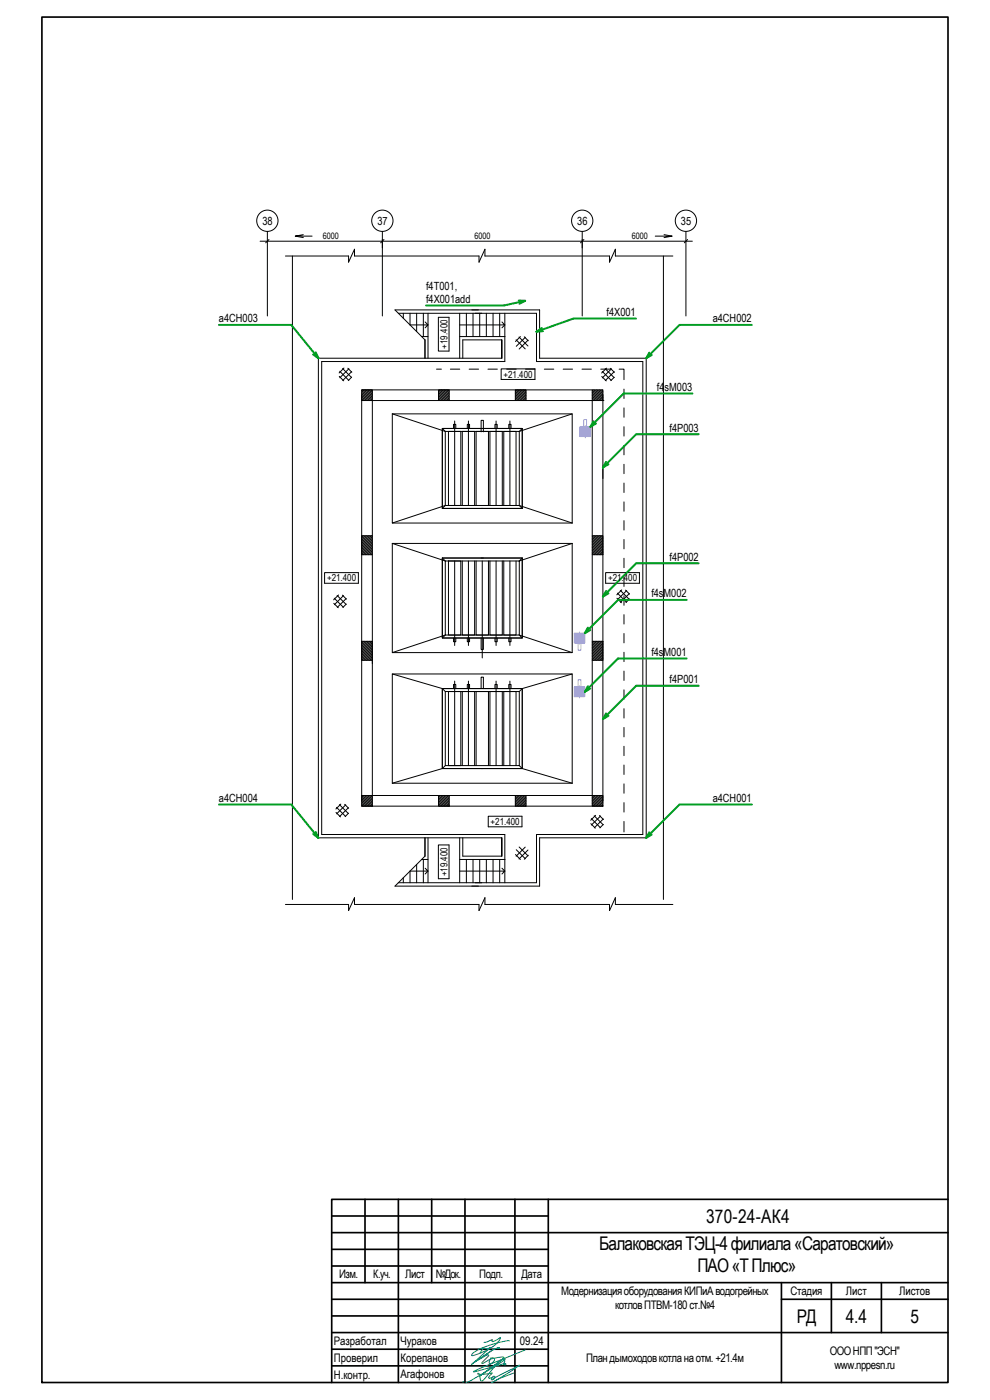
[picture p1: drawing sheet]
<svg xmlns="http://www.w3.org/2000/svg" width="297mm" height="420mm" viewBox="0 0 297 420" stroke-linecap="round" stroke-linejoin="round" font-family="sans-serif">
<g fill="none" stroke="#000" stroke-width=".5">
<path d="M12.6 5.1h271.8v409.8h-271.8zM109.5 359.9v25M119.5 359.9v55M129.5 359.9v25M139.5 359.9v55M154.5 359.9v55M164.5 359.9v55M284.4 359.9h-184.9v55M99.5 364.9h65M99.5 374.9h65M99.5 379.9h65M99.5 369.9h184.9"/>
<path d="M99.5 389.9h65M99.5 399.9h184.9M99.5 394.9h65M99.5 384.9h184.9M234.5 389.9h49.9M234.5 384.9v30M249.4 384.9v15M264.5 384.9v15M99.5 409.9h65M99.5 404.9h65"/>
</g>
<path d="M139 414.6l-.1 .3M147.6 414.9l4.9-2.8 3.4-2.4-5.5 2.8a3.8 3.8 0 0 1-2.6 1 .36 .36 0 0 1 .3-.5 .36 .36 0 0 1 .4 .5 .6 .6 0 0 1-.4 .6 .6 .6 0 0 1-.7-.3l.3-.4-1 .2a1.83 1.83 0 0 1 1-1.5h-.1a7.5 7.5 0 0 1-4.3 .1l.2-.1a1.22 1.22 0 0 1 .6 1.5 .56 .56 0 0 0 .2 .8 .56 .56 0 0 0 .8-.2l1.4-1.7a15.5 15.5 0 0 1 4.8-4.7h.2l.1 .2-3.4 2.3-6.8 4-1.7 .6M152.8 402.4a24.8 24.8 0 0 0-11 3.7l-.3 .7a14.6 14.6 0 0 0 8.4-4.7l.2-.7-2.1 1.2a.32 .32 0 0 1-.4-.2 .32 .32 0 0 1 .1-.4l-1.5 .7-1 .2M154.3 412l-3.8 1.4-3 1.5M157.5 405.2l-13.4 5.4-2.1 1.1 9.7-2.4 .1 .2-.3 .2-.4-.4 .3-.6a.46 .46 0 0 0-.1-.6 .46 .46 0 0 0-.5 0l-7 5 7.4-5.7-.6-.2-3.4 .6a.63 .63 0 0 1 1-.1 .63 .63 0 0 1-.1 1l-1.1 .6-.3-.4 .3-1-2.4 1.3v-.2l2-2.1-.2-.3-3.9 2.1 5.4-3.6 1.9-.6-1.9 .6-6.4 4.4 5.7-5.1-1.2 .4-.9-.3-1.1 1.6" fill="none" stroke="#008080" stroke-width=".3"/>
<g fill="none" stroke="#000" stroke-width=".3">
<path d="M78 72.4h129.7M80.2 69.4v25.4M80.7 71.9l-1 1M85.6 76.8h19v1.9l1.8-3.9v2h37.3v1.9l1.8-3.9v2h37.4v1.9l1.7-3.9v2h17.3M87.7 76.8v193.1M88.6 70.9l2.4 .4M91 70.4l-2.4 .5h5M114.7 69.4v25.4M115.2 71.9l-1 1M174.7 69.4v25.4M175.2 71.9l-1 1M196.6 70.9h5l-2.4 .4"/>
<path d="M199.1 76.8v193.1M199.2 70.4l2.4 .5M205.8 69.4v25.4M206.3 71.9l-1 1M119.5 94h41.5v14.5h31.9v141.9h-31.9v14.5h-41.5M121 94v1.5M123 94v3.5h5.4l-.8 .9M125 94v5.5M127 94v7M127.6 96.6l.8 .9M128.4 94v13.5M131.5 95.2h3.2v10.2h-3.2z"/>
<path d="M137.9 94v13.5M139.9 94v7M141.9 94v7M143.9 94v7M145.9 94v7M147.9 94v7M149.9 94v7M150.6 96.6l.9 .9h-13.6M151.5 94v14.5h-55v141.9h55v14.5M151.5 97.5l-.9 .9M101.8 112.9l1.3 1.4M101.9 111.4l2.7 2.8"/>
<path d="M102.8 110.6l2.7 2.7M103.2 110.4l-1.5 1.5M104.4 110.5l1.2 1.2M104.7 110.7l-2.7 2.7M105.5 113.2l-1 1M105.5 111.5l-2.7 2.7M108.5 117h3.2v3.2h-3.2zM108.5 117h69.2M108.5 118.5v121.9M108.8 117l-.3 .3M109.3 117l-.8 .8M109.7 117l-1.2 1.2"/>
<path d="M110.2 117l-1.7 1.7M110.7 117l-2.2 2.1M111.1 117l-2.6 2.6M111.6 117l-3.1 3.1M111.7 117.3l-2.8 2.9M111.7 117.8l-2.4 2.4M111.7 118.3l-1.9 1.9M111.7 118.7l-1.4 1.5M111.7 119.2l-1 1M111.7 119.7l-.5 .5M126.5 101h1.9M127.5 107.5v-5.5l-9-9h43.4v14.5h32v143.9h-32v14.5h-43.4l9-9v-5.5"/>
<path d="M131 110.8h1.4M131.6 117h3.2v3.2h-3.2zM132 117l-.4 .5M132.5 117l-.9 .9M133 117l-1.4 1.4M133.4 117l-1.8 1.9M133.9 117l-2.3 2.3M134.4 117l-2.8 2.8M134.8 117.1l-3.2 3.1M134.8 117.5l-2.7 2.7M134.8 118l-2.3 2.2M134.8 118.4l-1.8 1.8"/>
<path d="M134.8 118.9l-1.3 1.3M134.8 119.4l-.9 .8M134.8 119.8l-.4 .4M135.1 110.8h2.8M137.9 101h13.6M140.8 110.8h2.8M146.4 110.8h2.8M150.4 110.7h10.1v3.2h-10.1zM150.6 107.5h-55.1v143.9h55.1M150.6 107.5v-5.5v5.5M150.6 102h-11.7v5.5M152 110.8h2.9"/>
<path d="M154.6 117h3.2v3.2h-3.2zM154.8 117l-.2 .2M154.9 102l2.7 2.7M155.3 117l-.7 .6M155.7 101.2l2.7 2.6M155.7 117l-1.1 1.1M156.1 101l-1.4 1.5M156.2 117l-1.6 1.6M156.7 117l-2.1 2M157.1 117l-2.5 2.5M157.3 101.1l1.2 1.2M157.6 117l-3 3"/>
<path d="M157.6 101.2l-2.7 2.7M157.7 110.8h2.8M157.8 117.2l-2.9 3M157.8 117.7l-2.5 2.5M157.8 118.2l-2 2M157.8 118.6l-1.5 1.6M157.8 119.1l-1.1 1.1M157.8 119.5l-.6 .7M158.4 102.1l-2.6 2.7M163.3 110.8h2.9M169 110.8h2.8M174.6 110.8h2.8"/>
<path d="M177.7 117h3.2v3.2h-3.2zM178 117l-.3 .3M178.5 117l-.8 .8M179 117l-1.3 1.3M179.4 117l-1.7 1.7M179.9 117l-2.2 2.2M180.3 110.8h2.8M180.4 117l-2.7 2.7M180.6 113l1.3 1.3M180.7 111.5l2.7 2.7M180.8 117l-3.1 3.1M180.9 117.4l-2.8 2.8"/>
<path d="M180.9 117.9l-2.3 2.3M180.9 118.3l-1.9 1.9M180.9 118.8l-1.4 1.4M180.9 119.3l-.9 .9M180.9 119.7l-.5 .5M180.9 118.5v121.9M181.6 110.6l2.7 2.7M182 110.5l-1.5 1.5M183.1 110.5l1.2 1.2M183.5 110.7l-2.8 2.7M184.3 111.6l-2.7 2.6M184.3 113.2l-1 1"/>
<path d="M185.8 110.8h1.4v3.1M187.2 116.8v2.8M111.7 120.1l-.1 .1M111.7 120.2h19.9M111.7 120.2v118.5h19.9M117.7 124.2h54v32.8M117.7 124.2v32.8l15.9-5.3-.9 .9M117.7 124.2l15.9 5.3-.9-.9M132.7 128.6h24v24h-24zM133.6 129.5h22.2v22.2h-22.2zM134.6 129.5h3.7v22.2h-3.7zM134.8 120.2h19.8"/>
<path d="M136.1 128.6v-1.2h.7v1.2M136.4 126.3v25.4M140.2 128.6v-1.2h.7v1.2M140.5 126.3v25.4M144.4 129.6v-3.4h.6v3.4M148.5 128.6v-1.2h.7v1.2M148.8 126.3v25.4M152.7 128.6v-1.2h.6v1.2M153 126.3v25.4M157.8 120l-.2 .2M157.8 120.2h19.9v118.5h-19.9l-3.2 3.2M171.7 124.2l-15.9 5.3 .9-.9"/>
<path d="M180.9 120.2h.1M187.2 122.4v2.8M187.2 128.1v2.8M187.2 133.7v2.8M187.2 139.3v2.9M117.7 157h54M138.7 151.7v-22.2h3.7v22.2M142.9 151.7v-22.2h3.7v22.2M144.4 152.6h.6M147 151.7v-22.2h3.7v22.2M151.2 151.7v-22.2h3.6v22.2M155.8 151.7l.9 .9"/>
<path d="M155.8 151.7l15.9 5.3M187.2 145v2.8M187.2 150.6v2.8M187.2 156.3v2.8M97.4 171.9h10.1v3.1h-10.1zM100.3 179.5l2.7 2.7M101.2 178.7l2.6 2.7M101.6 178.6l-1.5 1.4M102.7 178.6l1.2 1.2M103.1 178.8l-2.8 2.7M103.9 179.6l-2.7 2.7M108.5 166.3l.2 .2"/>
<path d="M108.5 165.8l.7 .7M108.5 165.4l1.2 1.1M108.5 164.9l1.6 1.6M108.5 164.4l2.1 2.1M108.5 164l2.5 2.5M108.5 163.5l3 3M108.5 161.2l3.2 3.2M108.5 161.6l3.2 3.2M108.5 162.1l3.2 3.2M108.5 162.6l3.2 3.2M108.5 163l3.2 3.2M108.6 160.8l3.1 3.1"/>
<path d="M109.1 160.8l2.6 2.6M109.5 160.8l2.2 2.2M110 160.8l1.7 1.7M110.5 160.8l1.2 1.2M110.9 160.8l.8 .8M111.4 160.8l.3 .3M111.7 160.8h-3.2v5.7h3.2M117.7 163.1v32.8l15.9-5.3-.9 .9M117.7 163.1l15.9 5.3-.9-.9M117.7 163.1h54M132.7 167.5h24v24h-24zM133.6 168.4h22.2v22.2h-22.2z"/>
<path d="M134.6 168.4h3.7v22.2h-3.7zM136.4 168.4v25.3M138.7 168.4v22.2h3.7v-22.2M140.5 168.4v25.3M142.9 168.4v22.2h3.7v-22.2M144.4 167.5h.6M144.7 168.4v29.1M147 168.4v22.2h3.7v-22.2M148.8 168.4v25.3M151.2 168.4v22.2h3.6v-22.2M153 168.4v25.3M156.7 167.5l-.9 .9"/>
<path d="M171.7 163.1l-15.9 5.3M171.7 163.1v32.8h-54M177.7 160.8h3.2v5.7h-3.2M178 160.8l-.3 .3M178.5 160.8l-.8 .8M178.9 160.8l-1.2 1.2M179.4 160.8l-1.7 1.7M179.9 160.8l-2.2 2.2M180.3 160.8l-2.6 2.6M180.8 160.8l-3.1 3.1M180.9 161.2l-3.2 3.2M180.9 161.6l-3.2 3.2"/>
<path d="M180.9 162.1l-3.2 3.2M180.9 162.6l-3.2 3.2M180.9 163l-3.2 3.2M180.9 163.5l-3 3M180.9 164l-2.5 2.5M180.9 166.3l-.2 .2M180.9 164.4l-2.1 2.1M180.9 164.9l-1.6 1.6M180.9 165.4l-1.2 1.1M180.9 165.8l-.7 .7M181.7 171.9h10.2v3.1h-10.2zM185.1 179.5l1.4 1.4"/>
<path d="M185.3 178l2.7 2.7M186.1 177.2l2.7 2.7M186.5 177l-1.4 1.5M187.2 161.9v2.8M187.2 167.5v2.9M187.2 173.2v2.8M187.2 178.8v2.9M187.7 177.1l1.2 1.2M188 177.2l-2.7 2.8M188.8 178.1l-2.6 2.7M188.8 179.8l-1 1M100.1 181.1l1.4 1.3"/>
<path d="M103.9 181.3l-1 1M108.5 198.1l.1 .1M108.5 192.5v5.7h3.2M108.5 192.5h3.2v6.7M108.5 197.6l.6 .6M108.5 197.2l1 1M108.5 196.7l1.5 1.5M108.5 196.2l1.9 2M108.5 192.5l3.2 3.2M108.5 193l3.2 3.2M108.5 193.4l3.2 3.2M108.5 193.9l3.2 3.2"/>
<path d="M108.5 194.4l3.2 3.2M108.5 194.8l3.2 3.2M108.5 195.8l2.4 2.4M108.5 195.3l2.9 2.9M108.9 192.5l2.8 2.7M109.4 192.5l2.3 2.3M109.9 192.5l1.8 1.8M110.3 192.5l1.4 1.3M110.8 192.5l.9 .9M111.3 192.5l.4 .4M136.1 191.5v1.1h.7v-1.1M140.2 191.5v1.1h.7v-1.1"/>
<path d="M144.4 191.5v3.4h.6v-3.4M148.5 191.5v1.1h.7v-1.1M152.7 191.5v1.1h.6v-1.1M156.7 191.5l-.9-.9 15.9 5.3M177.7 192.5h3.2M178.1 192.5l-.4 .4M178.6 192.5l-.9 .9M179.1 192.5l-1.4 1.3M179.5 192.5l-1.8 1.8M180 192.5l-2.3 2.3M180.5 192.5l-2.8 2.7M180.9 195.3l-2.9 2.9"/>
<path d="M180.9 195.8l-2.4 2.4M180.9 192.5l-3.2 3.2M180.9 193l-3.2 3.2M180.9 193.4l-3.2 3.2M180.9 193.9l-3.2 3.2M180.9 194.4l-3.2 3.2M180.9 194.8l-3.2 3.2M180.9 196.2l-1.9 2M180.9 196.7l-1.5 1.5M180.9 197.2l-1 1M180.9 197.6l-.6 .6M180.9 192.5v5.7h-3.2"/>
<path d="M180.9 198.1l-.1 .1M187.2 184.5v2.8M187.2 190.1v2.8M187.2 195.7v2.9M117.7 202.3h54v32.8M132.7 206.7h24v24h-24zM133.6 207.5l-.9-.8-15-4.4v32.8M133.6 207.5h22.2v22.3h-22.2zM134.6 207.5h3.7v22.3h-3.7zM136.1 206.7v-1.3h.7v1.3M136.4 204.4v25.4M140.2 206.7v-1.3h.7v1.3"/>
<path d="M140.5 204.4v25.4M144.4 206.7v-3.5h.6v3.5M148.5 206.7v-1.3h.7v1.3M148.8 204.4v25.4M152.7 206.7v-1.3h.6v1.3M153 204.4v25.4M171.7 202.3l-15 4.4-.9 .8M187.2 201.4v2.8M187.2 207v2.8M187.2 212.7v2.8M187.2 218.3v2.8M108.5 238.7h3.2v3.2h-3.2z"/>
<path d="M108.6 238.7l-.1 .1M109 238.7l-.5 .5M109.5 238.7l-1 1M109.9 238.7l-1.4 1.5M110.4 238.7l-1.9 1.9M110.9 238.7l-2.4 2.4M111.3 238.7l-2.8 2.9M111.7 238.8l-3.1 3.1M111.7 239.3l-2.6 2.6M111.7 239.8l-2.2 2.1M117.7 235.1h54M131.6 238.7h3.2v3.2h-3.2z"/>
<path d="M131.8 238.7l-.2 .3M132.2 238.7l-.6 .7M132.7 230.7l-15 4.4M132.7 238.7l-1.1 1.2M133.2 238.7l-1.6 1.6M133.6 229.8l-.9 .9M133.6 238.7l-2 2.1M134.1 238.7l-2.5 2.6M134.6 238.7l-3 3M134.8 239l-3 2.9M134.8 239.5l-2.5 2.4M134.8 239.9l-2 2"/>
<path d="M134.8 238.7h19.8M138.7 229.8v-22.3h3.7v22.3M142.9 229.8v-22.3h3.7v22.3M144.4 230.7h.6M147 229.8v-22.3h3.7v22.3M151.2 229.8v-22.3h3.6v22.3M154.6 238.7h3.2v3.2h-3.2zM155 238.7l-.4 .4M155.5 238.7l-.9 .9M155.8 229.8l.9 .9M156 238.7l-1.4 1.4M156.4 238.7l-1.8 1.8"/>
<path d="M156.7 230.7l15 4.4M156.9 238.7l-2.3 2.3M157.4 238.7l-2.8 2.8M157.8 239.2l-2.7 2.7M157.8 239.6l-2.2 2.3M177.7 238.7h3.2v3.2h-3.2zM177.8 238.7l-.1 .1M178.3 238.7l-.6 .6M178.7 238.7l-1 1.1M179.2 238.7l-1.5 1.5M179.7 238.7l-2 2M180.1 238.7l-2.4 2.5"/>
<path d="M180.6 238.7l-2.9 2.9M180.9 238.9l-3.1 3M180.9 239.4l-2.6 2.5M180.9 239.8l-2.1 2.1M187.2 224v2.8M187.2 229.6v2.8M187.2 235.2v2.9M100.8 243.8l1.4 1.4M101 242.3l2.7 2.7M101.8 241.5l2.7 2.7M102.3 241.3l-1.5 1.5M103.4 241.4l1.2 1.2"/>
<path d="M103.7 241.5l-2.7 2.7M104.5 242.4l-2.6 2.7M104.6 244.1l-1.1 1M108.5 241.9h72.4M111.7 240.2l-1.7 1.7M111.7 240.7l-1.2 1.2M111.7 241.2l-.8 .7M111.7 241.6l-.3 .3M125 259.4v5.5M126.5 257.9h1.9M127 257.9v7M128.4 251.4v13.5"/>
<path d="M131.5 253.6h3.2v10.1h-3.2zM134.8 240.4l-1.6 1.5M134.8 240.9l-1.1 1M134.8 241.3l-.6 .6M134.8 241.8l-.2 .1M137.9 251.4v13.5M137.9 257.9h13.6M138.9 251.4v5.5h11.7M139.9 257.9v7M141.9 257.9v7M143.9 257.9v7M145.9 257.9v7"/>
<path d="M146.5 245h10.1v3.1h-10.1zM147.9 257.9v7M149.9 257.9v7M150.6 251.4v5.5v-5.5M154.7 256.5l1.4 1.4M154.9 255l2.7 2.7M155.8 254.2l2.6 2.7M157.6 254.2l-2.7 2.8M157.8 240.1l-1.8 1.8M157.8 240.6l-1.3 1.3M157.8 241l-.9 .9M157.8 241.5l-.4 .4"/>
<path d="M158.4 255.1l-2.7 2.7M158.5 256.7l-1.2 1.2M177.3 247.2l1.3 1.3M177.4 245.7l2.7 2.7M178.3 244.8l2.7 2.7M178.7 244.7l-1.5 1.5M179.9 244.8l1.2 1.2M180.2 244.9l-2.8 2.7M180.9 240.3l-1.7 1.6M180.9 240.8l-1.2 1.1M180.9 241.2l-.7 .7M180.9 241.7l-.3 .2"/>
<path d="M181 245.8l-2.7 2.6M181 247.4l-1 1.1M187.2 240.9v2.8M187.2 246.5v3.2M85.6 271.4h19v1.9l1.8-3.9v2h37.3v1.9l1.8-3.9v2h37.4v1.9l1.7-3.9v2h17.3M121 263.4v1.5M127.6 260.6l.8 .8h-5.4v3.5M128.4 261.4l-.8 .9M137.9 261.4h13.6l-.9 .9M150.6 260.6l.9 .8"/>
<circle cx="80.2" cy="66.3" r="3.2"/>
<circle cx="114.7" cy="66.3" r="3.2"/>
<circle cx="174.7" cy="66.3" r="3.2"/>
<circle cx="205.8" cy="66.3" r="3.2"/>
</g>
<g fill="none" stroke="#9f9fff" stroke-width=".3">
<path d="M174 130.9l.1 .1M174 130.7l.3 .3M174 130.5l.5 .5M174 130.3l.8 .7M174 130l1 1M174 129.8l1.2 1.2M174 129.6l1.4 1.4M174 129.4l1.7 1.6M174 129.2l1.9 1.8M174 128.9l2.1 2.1M174 128.7l2.3 2.3M174 128.5l2.6 2.5"/>
<path d="M174 128.3l2.8 2.7M174 128.1h3.1v2.9h-3.1zM174.1 128.1l2.9 2.9M174.3 128.1l2.8 2.9M174.5 128.1l2.6 2.6M174.7 128.1l2.4 2.4M174.9 128.1l2.2 2.2M175.2 125.9h.8v2.2h-.8zM175.2 128.1l1.9 1.9M175.4 128.1l1.7 1.7M175.6 127.7v3.7M175.6 128.1l1.5 1.5"/>
<path d="M175.8 128.1l1.3 1.3M176.1 128.1l1 1.1M176.3 128.1l.8 .8M176.5 128.1l.6 .6M176.7 128.1l.4 .4M177 128.1l.1 .2M172.3 192.8l.2 .2M172.3 192.6l.4 .4M172.3 192.3l.7 .7M172.3 192.1l.9 .9M172.3 191.9l1.1 1.1M172.3 191.7l1.3 1.3"/>
<path d="M172.3 191.5l1.5 1.5M172.3 191.2l1.8 1.8M172.3 191l2 2M172.3 190.8l2.2 2.2M172.3 190.6l2.5 2.4M172.3 190.3l2.7 2.7M172.3 190.1l2.9 2.9M172.3 190h3.2v3h-3.2zM172.5 190l2.9 3M172.7 190l2.8 2.8M172.9 190l2.6 2.6M173.1 190l2.4 2.3"/>
<path d="M173.4 190l2.1 2.1M173.5 193h.8v2.1h-.8zM173.6 190l1.9 1.9M173.8 190l1.7 1.7M173.9 189.7v3.7M174 190l1.5 1.5M174.3 190l1.2 1.2M174.5 190l1 1M174.7 190l.8 .8M174.9 190l.6 .6M175.2 190l.3 .3M175.4 190l.1 .1"/>
<path d="M172.3 209l.1 .1M172.3 208.8l.3 .3M172.3 208.6l.5 .5M172.3 208.3l.8 .8M172.3 208.1l1 1M172.3 207.9l1.2 1.2M172.3 207.7l1.4 1.4M172.3 207.5l1.6 1.6M172.3 207.2l1.9 1.9M172.3 207l2.1 2.1M172.3 206.8l2.3 2.3M172.3 206.6l2.5 2.5"/>
<path d="M172.3 206.3l2.8 2.8M172.3 206.1h3.2v3h-3.2zM172.4 206.1l2.9 3M172.6 206.1l2.9 2.9M172.8 206.1l2.7 2.7M173 206.1l2.5 2.5M173.2 206.1l2.3 2.2M173.5 204h.8v2.1h-.8zM173.5 206.1l2 2M173.7 206.1l1.8 1.8M173.9 205.8v3.7M173.9 206.1l1.6 1.6"/>
<path d="M174.1 206.1l1.4 1.4M174.4 206.1l1.1 1.1M174.6 206.1l.9 .9M174.8 206.1l.7 .7M175 206.1l.5 .5M175.3 206.1l.2 .2"/>
</g>
<g fill="none" stroke="#029e21" stroke-width=".6">
<path d="M65.7 97.5h21.7l8.1 10M155.6 90.2l2 .1M157.6 90.3l-6.4 1.4h-23.4M157.6 90.3l-1.7 .9M162.6 98.4l-1.6 1.1M162.9 99.4l-1.9 .1M190.8 95.6h-18.8l-11 3.9M225.6 97.5h-21.7l-10 10M94 106.4l1.5 1.1M94.7 105.7l.8 1.8M194.8 105.8l-.9 1.7M195.6 106.5l-1.7 1"/>
<path d="M207.8 118.1h-20.7l-10 10M178.1 126.4l-1 1.7M178.8 127.1l-1.7 1M181.8 138.6l-.9 1.7M182.6 139.3l-1.7 1M209.6 130.3h-18.7l-10 10M181.8 177.4l-.9 1.6M182.6 178.1l-1.7 .9M209.6 169.1h-18.7l-10 9.9M176.4 188.4l-.9 1.6M177.1 189.1l-1.6 .9M206 197.6h-20.6l-9.9 10"/>
<path d="M206 180h-20.6l-9.9 10M176.4 206l-.9 1.6M177.1 206.7l-1.6 .9M181.8 214.1l-.9 1.7M182.6 214.8l-1.7 1M209.6 205.8h-18.7l-10 10M65.7 241.4h21.7l8.1 10M94 250.3l1.5 1.1M94.7 249.7l.8 1.7M194.8 249.8l-.9 1.6M195.6 250.5l-1.7 .9M225.6 241.4h-21.7l-10 10"/>
</g>
<g font-size="5.7">
<text x="211.9" y="366.9">370-24-АК4</text>
<text x="179.8" y="375.2">БалаковскаяТЭЦ-4филиала«Саратовский»</text>
<text x="209.2" y="381.8">ПАО«ТПлюс»</text>
<text x="239.1" y="396.9">РД</text>
<text x="253.8" y="396.9">4.4</text>
<text x="273.2" y="396.9">5</text>
</g>
<g font-size="3.5">
<text x="101.8" y="383.6">Изм.</text>
<text x="112" y="383.6">К.уч.</text>
<text x="121.6" y="383.6">Лист</text>
<text x="130.8" y="383.6">№Док.</text>
<text x="143.8" y="383.6">Подп.</text>
<text x="156.4" y="383.6">Дата</text>
<text x="168.4" y="388.7">МодернизацияоборудованияКИПиАводогрейных</text>
<text x="237.2" y="388.7">Стадия</text>
<text x="253.8" y="388.7">Лист</text>
<text x="269.8" y="388.7">Листов</text>
<text x="184.5" y="392.8">котловПТВМ-180ст.№4</text>
<text x="100.1" y="403.7">Разработал</text>
<text x="120.1" y="403.6">Чураков</text>
<text x="156" y="403.8">09.24</text>
<text x="249" y="406.6">ОООНПП&quot;ЭСН&quot;</text>
<text x="100.1" y="408.6">Проверил</text>
<text x="100.1" y="413.9">Н.контр.</text>
<text x="120.1" y="413.6">Агафонов</text>
<text x="120.1" y="408.8">Корепанов</text>
<text x="175.8" y="408.7">Пландымоходовкотланаотм. +21.4м</text>
<text x="250.4" y="410.7">www.nppesn.ru</text>
</g>
<g font-size="3.4">
<text x="78.7" y="67.4">38</text>
<text x="113.2" y="67.4">37</text>
<text x="173.2" y="67.4">36</text>
<text x="204.3" y="67.4">35</text>
<text x="127.8" y="86.9">f4T001,</text>
<text x="127.8" y="90.9">f4X001add</text>
<text x="182" y="94.8">f4X001</text>
<text x="65.7" y="96.7">a4СН003</text>
<text x="213.9" y="96.7">a4СН002</text>
<text x="197.1" y="117.3">f4sM003</text>
<text x="200.9" y="129.5">f4P003</text>
<text x="200.9" y="168.3">f4P002</text>
<text x="195.4" y="179.3">f4sM002</text>
<text x="195.4" y="196.8">f4sM001</text>
<text x="200.9" y="205">f4P001</text>
<text x="65.7" y="240.7">a4СН004</text>
<text x="213.9" y="240.7">a4СН001</text>
</g>
<g font-size="2.9">
<text x="134.2" y="104.6" transform="rotate(-90 134.2 104.6)">+19.400</text>
<text x="151.1" y="113.4">+21.400</text>
<text x="98.1" y="174.4">+21.400</text>
<text x="182.5" y="174.4">+21.400</text>
<text x="147.2" y="247.7">+21.400</text>
<text x="134.2" y="263" transform="rotate(-90 134.2 263)">+19.400</text>
</g>
<g font-size="2.7">
<text x="96.9" y="71.7">6000</text>
<text x="142.3" y="71.7">6000</text>
<text x="189.6" y="71.7">6000</text>
</g>
</svg>
